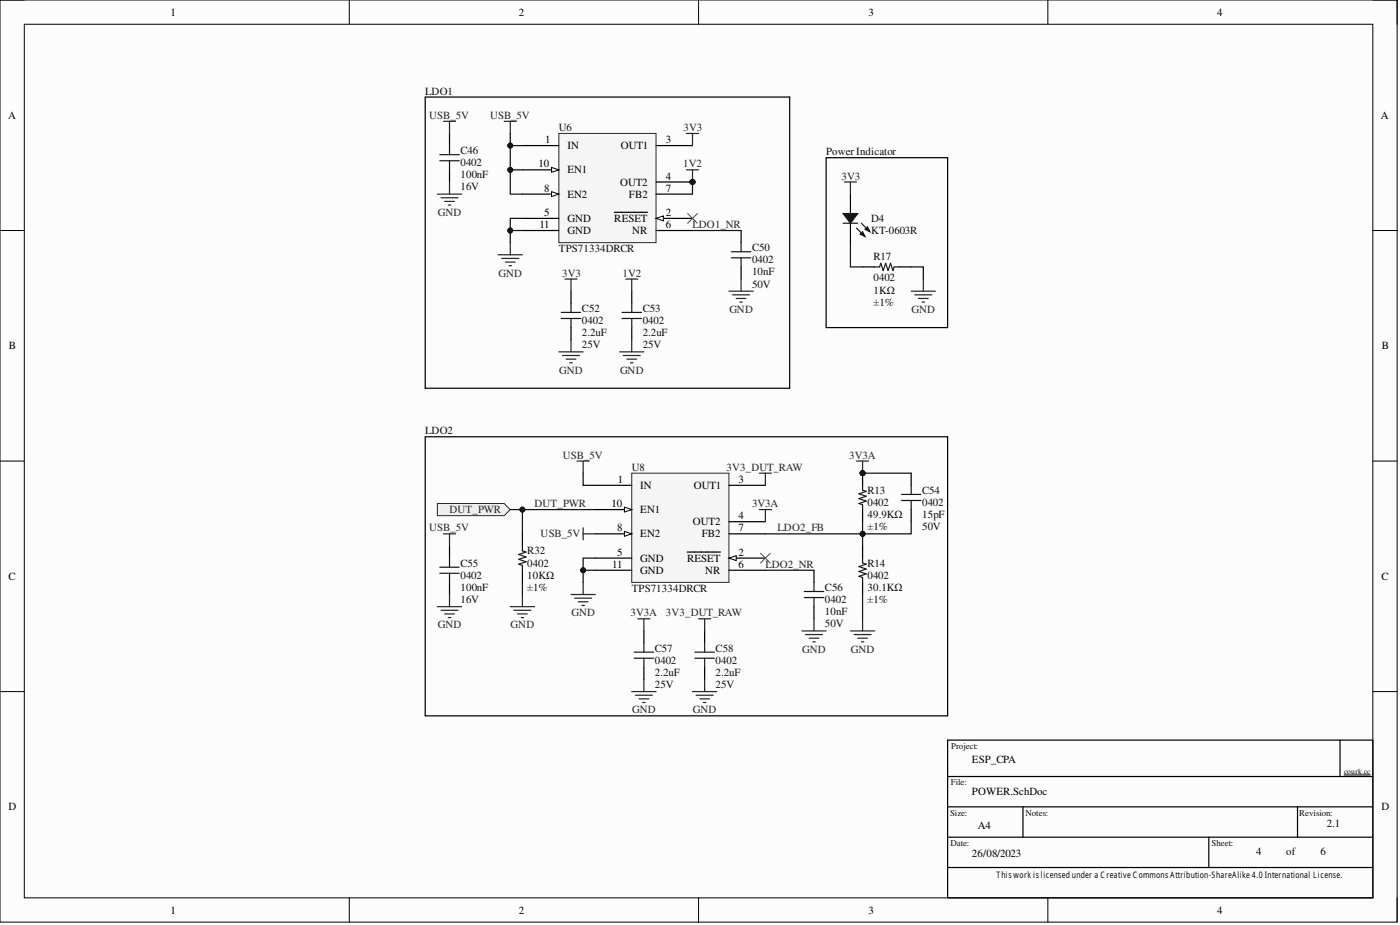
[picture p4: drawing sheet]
<svg xmlns="http://www.w3.org/2000/svg" width="292mm" height="193mm" viewBox="0 0 292 193" stroke-linecap="round" stroke-linejoin="round" font-family="sans-serif">
<path d="M0 0h291.5v192.4h-291.5z" fill-rule="evenodd" fill="#fcfcfc"/>
<path d="M0 0h291.5v192.4h-291.5z" fill="none" stroke="#000" stroke-width=".21"/>
<path d="M5.1 5.1h281.3v182.2h-281.3z" fill-rule="evenodd" fill="#fcfcfc"/>
<g fill="none" stroke="#000" stroke-width=".21">
<path d="M0 0h5.1M72.9 0v5.1M145.8 0v5.1M218.6 0v5.1M286.4 0h5.1v5.1M5.1 5.1h281.3v182.2h-281.3zM0 48.1h5.1M286.4 48.1h5.1M0 96.2h5.1M286.4 96.2h5.1M0 144.3h5.1M286.4 144.3h5.1"/>
<path d="M72.9 187.3v5.1M145.8 187.3v5.1M218.6 187.3v5.1M291.5 187.3v5.1"/>
</g>
<circle cx="144.5" cy="38" r=".51" fill="#0e0e0e" stroke="#0e0e0e" stroke-width=".21"/>
<path d="M116.6 27.8h20.3v22.8h-20.3z" fill-rule="evenodd" fill="#f5f5f5"/>
<path d="M116.6 27.8h20.3v22.8h-20.3z" fill="none" stroke="#262626" stroke-width=".21"/>
<path d="M109 30.4h7.6M136.9 45.6h7.6" fill="none" stroke="#000" stroke-width=".25"/>
<path d="M136.9 45.6l1.5-.5v1z" fill="#fbfbfb" stroke="#000" stroke-width=".21"/>
<path d="M136.9 30.4h7.6M136.9 38h7.6M109 48.1h7.6M109 40.5h7.6M128.2 44.3h6.9M136.9 48.1h7.6M136.9 40.5h7.6" fill="none" stroke="#000" stroke-width=".25"/>
<circle cx="144.5" cy="38" r=".51" fill="#0e0e0e" stroke="#0e0e0e" stroke-width=".21"/>
<path d="M115.1 40l1.5 .5-1.5 .5z" fill="#fbfbfb" stroke="#000" stroke-width=".21"/>
<path d="M109 35.4h7.6" fill="none" stroke="#000" stroke-width=".25"/>
<path d="M115.1 34.9l1.5 .5-1.5 .5z" fill="#fbfbfb" stroke="#000" stroke-width=".21"/>
<path d="M109 45.6h7.6" fill="none" stroke="#000" stroke-width=".25"/>
<path d="M131.8 98.7h20.3v22.8h-20.3z" fill-rule="evenodd" fill="#f5f5f5"/>
<path d="M131.8 98.7h20.3v22.8h-20.3z" fill="none" stroke="#262626" stroke-width=".21"/>
<path d="M124.2 101.2h7.6M152.1 116.4h7.6" fill="none" stroke="#000" stroke-width=".25"/>
<path d="M152.1 116.4l1.5-.5v1z" fill="#fbfbfb" stroke="#000" stroke-width=".21"/>
<path d="M124.2 119h7.6M124.2 111.4h7.6M143.4 115.2h6.9M152.1 101.2h7.6M152.1 108.8h7.6M152.1 119h7.6M152.1 111.4h7.6" fill="none" stroke="#000" stroke-width=".25"/>
<path d="M130.3 110.9l1.5 .5-1.5 .5z" fill="#fbfbfb" stroke="#000" stroke-width=".21"/>
<path d="M124.2 106.3h7.6" fill="none" stroke="#000" stroke-width=".25"/>
<path d="M130.3 105.8l1.5 .5-1.5 .5z" fill="#fbfbfb" stroke="#000" stroke-width=".21"/>
<path d="M124.2 116.4h7.6" fill="none" stroke="#000" stroke-width=".25"/>
<g fill="none" stroke="#262626" stroke-width=".25">
<path d="M105.2 25.3h2.5M106.5 25.3v2.5M143.2 27.8h2.6M143.2 35.4h2.6M144.5 27.8v2.6M144.5 35.4v2.6M103.9 53.2h5.1M104.7 53.9h3.5M105.4 54.7h2.1M106.2 55.4h.5M106.5 50.6v2.6M158.4 98.7h2.6"/>
<path d="M159.7 98.7v2.5M158.4 106.3h2.6M159.7 106.3v2.5M119.1 124h5.1M119.9 124.8h3.5M120.7 125.5h2M121.4 126.3h.5M121.7 121.5v2.5"/>
</g>
<circle cx="144.5" cy="38" r=".51" fill="#0e0e0e" stroke="#0e0e0e" stroke-width=".21"/>
<path d="M91.3 105h13.9l1.3 1.3-1.3 1.3h-13.9z" fill-rule="evenodd" fill="#f0f0f0" stroke="#262626" stroke-width=".21"/>
<path d="M143.5 44.5l2 2.1M145.5 44.5l-2 2.1M158.7 115.4l2 2M160.7 115.4l-2 2" fill="none" stroke="#4c4c4c" stroke-width=".21"/>
<g fill="none" stroke="#000" stroke-width=".25">
<path d="M88.7 20.2h76.1v60.8h-76.1zM93.8 27.8v2.6M93.8 35.4v2.6M172.4 32.9h25.3v35.4h-25.3zM154.6 48.1v2.5M154.6 55.7v2.5M177.4 40.5v4M177.4 46.6v4M180 55.7h2.5M187.6 55.7h2.5M119.1 60.7v2.6M119.1 68.3v2.6"/>
<path d="M131.8 60.7v2.6M131.8 68.3v2.6M88.7 91.1h109v58.2h-109zM180 98.7v2.5M190.1 98.7v2.5M93.8 113.9v2.5M109 111.4v2.5M109 119v2.5M169.8 119v2.5M180 106.3v2.5M180 113.9v2.5M190.1 106.3v2.5"/>
<path d="M93.8 121.5v2.5M134.3 131.6v2.6M134.3 139.2v2.5M147 131.6v2.6M147 139.2v2.5M169.8 126.6v2.5M180 121.5v2.5M197.7 154.4h88.7v32.9h-88.7zM279.6 154.4v7.6M197.7 174.6h88.7M197.7 168.3h88.7M197.7 162h88.7"/>
<path d="M213.4 168.3v6.3M252.2 174.6v6.4M270.7 168.3v6.3M197.7 181h88.7"/>
</g>
<g fill="none" stroke="#1c1c1c" stroke-width=".25">
<path d="M91.8 33.5h4M91.8 32.3h4M93.8 30.4v1.9M93.8 33.5v1.9M152.6 52.5h4M152.6 53.8h4M154.6 50.6v1.9M154.6 53.8v1.9M175.9 46.6h3.1M178.7 47.6l1.5 1.5M179.7 46.6l1.3 1.2M182.5 55.7h1l.3-.8 .5 1.5 .5-1.5 .5 1.5 .5-1.5 .5 1.5 .3-.7h1"/>
<path d="M117.1 65.2h4.1M117.1 66.4h4.1M119.1 63.3v1.9M119.1 66.4v1.9M129.8 65.2h4M129.8 66.4h4M131.8 63.3v1.9M131.8 66.4v1.9M91.8 119.6h4M91.8 118.3h4M93.8 116.4v1.9M93.8 119.6v1.9"/>
<path d="M109 113.9v1l.8 .3-1.6 .5 1.6 .5-1.6 .5 1.6 .5-1.6 .5 .8 .3v1M180 101.2v1.1l.7 .2-1.5 .5 1.5 .5-1.5 .5 1.5 .5-1.5 .5 .8 .3v1M180 116.4v1l.7 .3-1.5 .5 1.5 .5-1.5 .5 1.5 .5-1.5 .5 .8 .3v1M188.1 103.1h4M188.1 104.4h4M190.1 101.2v1.9M190.1 104.4v1.9M132.3 136h4.1M132.3 137.3h4.1M134.3 134.2v1.8M134.3 137.3v1.9M145 136h4"/>
<path d="M145 137.3h4M147 134.2v1.8M147 137.3v1.9M167.8 123.4h4.1M167.8 124.7h4.1M169.8 121.5v1.9M169.8 124.7v1.9"/>
</g>
<g fill="none" stroke="#262626" stroke-width=".25">
<path d="M92.5 25.3h2.6M93.8 25.3v2.5M93.8 38v2.5M176.2 38h2.5M177.4 38v2.5M91.3 40.5h5M92 41.3h3.6M92.8 42h2M93.5 42.8h.5M117.9 58.2h2.5M119.1 58.2v2.5M130.5 58.2h2.6"/>
<path d="M131.8 58.2v2.5M154.6 58.2v2.5M192.6 58.2v2.5M116.6 73.4h5.1M117.4 74.2h3.5M118.1 74.9h2M118.9 75.7h.5M119.1 70.9v2.5M129.3 73.4h5M130 74.2h3.6M130.8 74.9h2M131.6 75.7h.5"/>
<path d="M131.8 70.9v2.5M152.1 60.7h5.1M152.8 61.5h3.6M153.6 62.3h2M154.4 63h.5M190.1 60.7h5.1M190.9 61.5h3.5M191.6 62.3h2.1M192.4 63h.5M120.4 96.2h2.5M121.7 96.2v2.5M178.7 96.2h2.5"/>
<path d="M180 96.2v2.5M92.5 111.4h2.6M93.8 111.4v2.5M121.7 110.1v2.5M121.7 111.4h2.5M91.3 126.6h5M92 127.3h3.6M92.8 128.1h2M93.5 128.8h.5M93.8 124v2.6M106.5 126.6h5M107.2 127.3h3.6"/>
<path d="M108 128.1h2M108.7 128.8h.5M109 124v2.6M133.1 129.1h2.5M134.3 129.1v2.5M145.8 129.1h2.5M147 129.1v2.5M167.3 131.6h5.1M168.1 132.4h3.5M168.8 133.1h2M169.6 133.9h.5M169.8 129.1v2.5"/>
<path d="M177.4 131.6h5.1M178.2 132.4h3.5M179 133.1h2M179.7 133.9h.5M180 129.1v2.5M131.8 144.3h5.1M132.6 145h3.5M133.3 145.8h2.1M134.1 146.6h.5M134.3 141.7v2.6M144.5 144.3h5.1M145.2 145h3.6"/>
<path d="M146 145.8h2M146.8 146.6h.5M147 141.7v2.6"/>
</g>
<g fill="#0e0e0e" stroke="#0e0e0e" stroke-width=".21">
<circle cx="180" cy="98.7" r=".51"/>
<circle cx="106.5" cy="48.1" r=".51"/>
<circle cx="121.7" cy="119" r=".51"/>
<circle cx="106.5" cy="30.4" r=".51"/>
<circle cx="106.5" cy="35.4" r=".51"/>
<circle cx="109" cy="106.3" r=".51"/>
<circle cx="144.5" cy="38" r=".51"/>
<circle cx="180" cy="111.4" r=".51"/>
</g>
<g fill="#1c1c1c" stroke="#1c1c1c" stroke-width=".25">
<path d="M175.9 44.5h3.1l-1.6 2.1z"/>
<path d="M181 47.3l.5 1-1-.5z"/>
<path d="M179.5 48.8l.5-.5 .5 1.1z"/>
</g>
<g fill="none" stroke="#0e0e0e" stroke-width=".25">
<path d="M106.5 27.8v12.7h2.5M106.5 30.4h2.5M106.5 35.4h2.5M144.5 38v2.5M106.5 48.1h2.5M109 45.6h-2.5v5M144.5 48.1h10.1M177.4 50.6v5.1h2.6M190.1 55.7h2.5v2.5M121.7 98.7v2.5h2.5M180 98.7h10.1M106.5 106.3h17.7"/>
<path d="M109 106.3v5.1M121.7 119h2.5M124.2 116.4h-2.5v5.1M159.7 119h10.1M180 108.8v5.1M190.1 108.8v2.6h-30.4M109 121.5v2.5M180 124v5.1"/>
</g>
<path d="M280.4 161.7h5.5" fill="none" stroke="#000" stroke-width=".21"/>
<g font-size="2.3">
<text x="35.6" y="3.3">1</text>
<text x="108.2" y="3.3">2</text>
<text x="181.2" y="3.3">3</text>
<text x="254" y="3.3">4</text>
<text x="1.7" y="24.8">A</text>
<text x="113.7" y="29.9">1</text>
<text x="138.9" y="29.9">3</text>
<text x="288.1" y="24.8">A</text>
<text x="112.4" y="34.9">10</text>
<text x="118.4" y="31.1">IN</text>
<text x="129.5" y="31.1">OUT1</text>
<text x="113.6" y="40">8</text>
<text x="118.4" y="41.3">EN2</text>
<text x="118.4" y="36.2">EN1</text>
<text x="129.4" y="38.7">OUT2</text>
<text x="131.2" y="41.3">FB2</text>
<text x="138.9" y="40">7</text>
<text x="138.9" y="37.5">4</text>
<text x="112.5" y="47.6">11</text>
<text x="113.6" y="45.1">5</text>
<text x="118.4" y="46.3">GND</text>
<text x="128.2" y="46.3">RESET</text>
<text x="138.9" y="47.6">6</text>
<text x="138.9" y="45.1">2</text>
<text x="118.4" y="48.8">GND</text>
<text x="131.9" y="48.8">NR</text>
<text x="1.9" y="72.9">B</text>
<text x="288.3" y="72.9">B</text>
<text x="128.9" y="100.7">1</text>
<text x="154.1" y="100.7">3</text>
<text x="127.6" y="105.8">10</text>
<text x="133.6" y="102">IN</text>
<text x="133.6" y="107.1">EN1</text>
<text x="144.7" y="102">OUT1</text>
<text x="128.8" y="110.9">8</text>
<text x="133.6" y="112.1">EN2</text>
<text x="144.6" y="109.6">OUT2</text>
<text x="146.4" y="112.1">FB2</text>
<text x="154.1" y="108.3">4</text>
<text x="154.1" y="110.9">7</text>
<text x="127.8" y="118.5">11</text>
<text x="128.8" y="115.9">5</text>
<text x="133.6" y="119.7">GND</text>
<text x="133.6" y="117.2">GND</text>
<text x="143.4" y="117.2">RESET</text>
<text x="147.1" y="119.7">NR</text>
<text x="154.1" y="115.9">2</text>
<text x="154.1" y="118.5">6</text>
<text x="1.8" y="121">C</text>
<text x="288.2" y="121">C</text>
<text x="202.8" y="159.2">ESP_CPA</text>
<text x="202.8" y="165.8">POWER.SchDoc</text>
<text x="1.8" y="169.1">D</text>
<text x="204.1" y="172.9">A4</text>
<text x="276.8" y="172.6">2.1</text>
<text x="288.2" y="169.1">D</text>
<text x="202.8" y="178.7">26/08/2023</text>
<text x="262.1" y="178.4">4</text>
<text x="275.5" y="178.4">6</text>
<text x="35.6" y="190.6">1</text>
<text x="108.2" y="190.6">2</text>
<text x="181.2" y="190.6">3</text>
<text x="254" y="190.6">4</text>
</g>
<g font-size="2.3" fill="#0e0e0e">
<text x="88.7" y="19.7">LDO1</text>
<text x="116.6" y="27.3">U6</text>
<text x="96.1" y="34.7">0402</text>
<text x="96.1" y="32.1">C46</text>
<text x="172.4" y="32.4">Power Indicator</text>
<text x="96.1" y="37.2">100nF</text>
<text x="96.1" y="39.7">16V</text>
<text x="181.7" y="46.3">D4</text>
<text x="116.6" y="52.6">TPS71334DRCR</text>
<text x="156.9" y="52.4">C50</text>
<text x="181.7" y="48.8">KT-0603R</text>
<text x="156.9" y="54.9">0402</text>
<text x="156.9" y="57.5">10nF</text>
<text x="156.9" y="60">50V</text>
<text x="182.3" y="58.7">0402</text>
<text x="182.3" y="54.2">R17</text>
<text x="121.4" y="65">C52</text>
<text x="134.1" y="65">C53</text>
<text x="182.3" y="61.3">1KΩ</text>
<text x="182.3" y="63.8">±1%</text>
<text x="121.4" y="67.6">0402</text>
<text x="121.4" y="70.1">2.2uF</text>
<text x="134.1" y="67.6">0402</text>
<text x="134.1" y="70.1">2.2uF</text>
<text x="121.4" y="72.6">25V</text>
<text x="134.1" y="72.6">25V</text>
<text x="88.7" y="90.6">LDO2</text>
<text x="131.8" y="98.2">U8</text>
<text x="181" y="105.5">0402</text>
<text x="181" y="103">R13</text>
<text x="192.4" y="105.5">0402</text>
<text x="192.4" y="103">C54</text>
<text x="181" y="108.1">49.9KΩ</text>
<text x="181" y="110.6">±1%</text>
<text x="192.4" y="108.1">15pF</text>
<text x="192.4" y="110.6">50V</text>
<text x="96.1" y="118.2">C55</text>
<text x="110" y="118.2">0402</text>
<text x="110" y="115.7">R32</text>
<text x="181" y="118.2">R14</text>
<text x="96.1" y="120.7">0402</text>
<text x="96.1" y="123.3">100nF</text>
<text x="96.1" y="125.8">16V</text>
<text x="110" y="120.7">10KΩ</text>
<text x="110" y="123.3">±1%</text>
<text x="131.8" y="123.5">TPS71334DRCR</text>
<text x="172.1" y="125.8">0402</text>
<text x="172.1" y="123.3">C56</text>
<text x="181" y="120.7">0402</text>
<text x="181" y="123.3">30.1KΩ</text>
<text x="181" y="125.8">±1%</text>
<text x="172.1" y="128.3">10nF</text>
<text x="172.1" y="130.9">50V</text>
<text x="136.6" y="135.9">C57</text>
<text x="149.3" y="135.9">C58</text>
<text x="136.6" y="138.5">0402</text>
<text x="136.6" y="141">2.2uF</text>
<text x="136.6" y="143.5">25V</text>
<text x="149.3" y="138.5">0402</text>
<text x="149.3" y="141">2.2uF</text>
<text x="149.3" y="143.5">25V</text>
<text x="268.4" y="178.4">of</text>
</g>
<g font-size="2.3" fill="#262626">
<text x="89.6" y="24.8">USB_5V</text>
<text x="102.2" y="24.8">USB_5V</text>
<text x="142.6" y="27.3">3V3</text>
<text x="142.5" y="34.9">1V2</text>
<text x="175.6" y="37.5">3V3</text>
<text x="91.3" y="45.1">GND</text>
<text x="144.5" y="47.6">LDO1_NR</text>
<text x="104" y="57.7">GND</text>
<text x="117.3" y="57.7">3V3</text>
<text x="129.9" y="57.7">1V2</text>
<text x="152.2" y="65.3">GND</text>
<text x="190.2" y="65.3">GND</text>
<text x="116.7" y="78">GND</text>
<text x="129.4" y="78">GND</text>
<text x="117.4" y="95.7">USB_5V</text>
<text x="177.2" y="95.7">3V3A</text>
<text x="151.6" y="98.2">3V3_DUT_RAW</text>
<text x="93.8" y="107.1">DUT_PWR</text>
<text x="111.5" y="105.8">DUT_PWR</text>
<text x="156.9" y="105.8">3V3A</text>
<text x="89.6" y="110.9">USB_5V</text>
<text x="112.8" y="112.1">USB_5V</text>
<text x="162.2" y="110.9">LDO2_FB</text>
<text x="159.7" y="118.5">LDO2_NR</text>
<text x="91.3" y="131.1">GND</text>
<text x="106.5" y="131.1">GND</text>
<text x="119.2" y="128.6">GND</text>
<text x="131.6" y="128.6">3V3A</text>
<text x="138.9" y="128.6">3V3_DUT_RAW</text>
<text x="167.4" y="136.2">GND</text>
<text x="177.5" y="136.2">GND</text>
<text x="131.9" y="148.8">GND</text>
<text x="144.6" y="148.8">GND</text>
</g>
<g font-size="1.9" fill="#0e0e0e">
<text x="198.5" y="156.3">Project:</text>
<text x="198.4" y="163.9">File:</text>
<text x="198.2" y="170.2">Size:</text>
<text x="213.9" y="170.2">Notes:</text>
<text x="271.1" y="170.2">Revision:</text>
<text x="198.3" y="176.5">Date:</text>
<text x="252.8" y="176.5">Sheet:</text>
</g>
<text font-size="1.9" x="207.9" y="183.1">This work is licensed under a C reative C ommons Attribution-ShareAlike 4.0 International License.</text>
<text font-size="1.6" x="280.4" y="161.5">courk.cc</text>
</svg>
